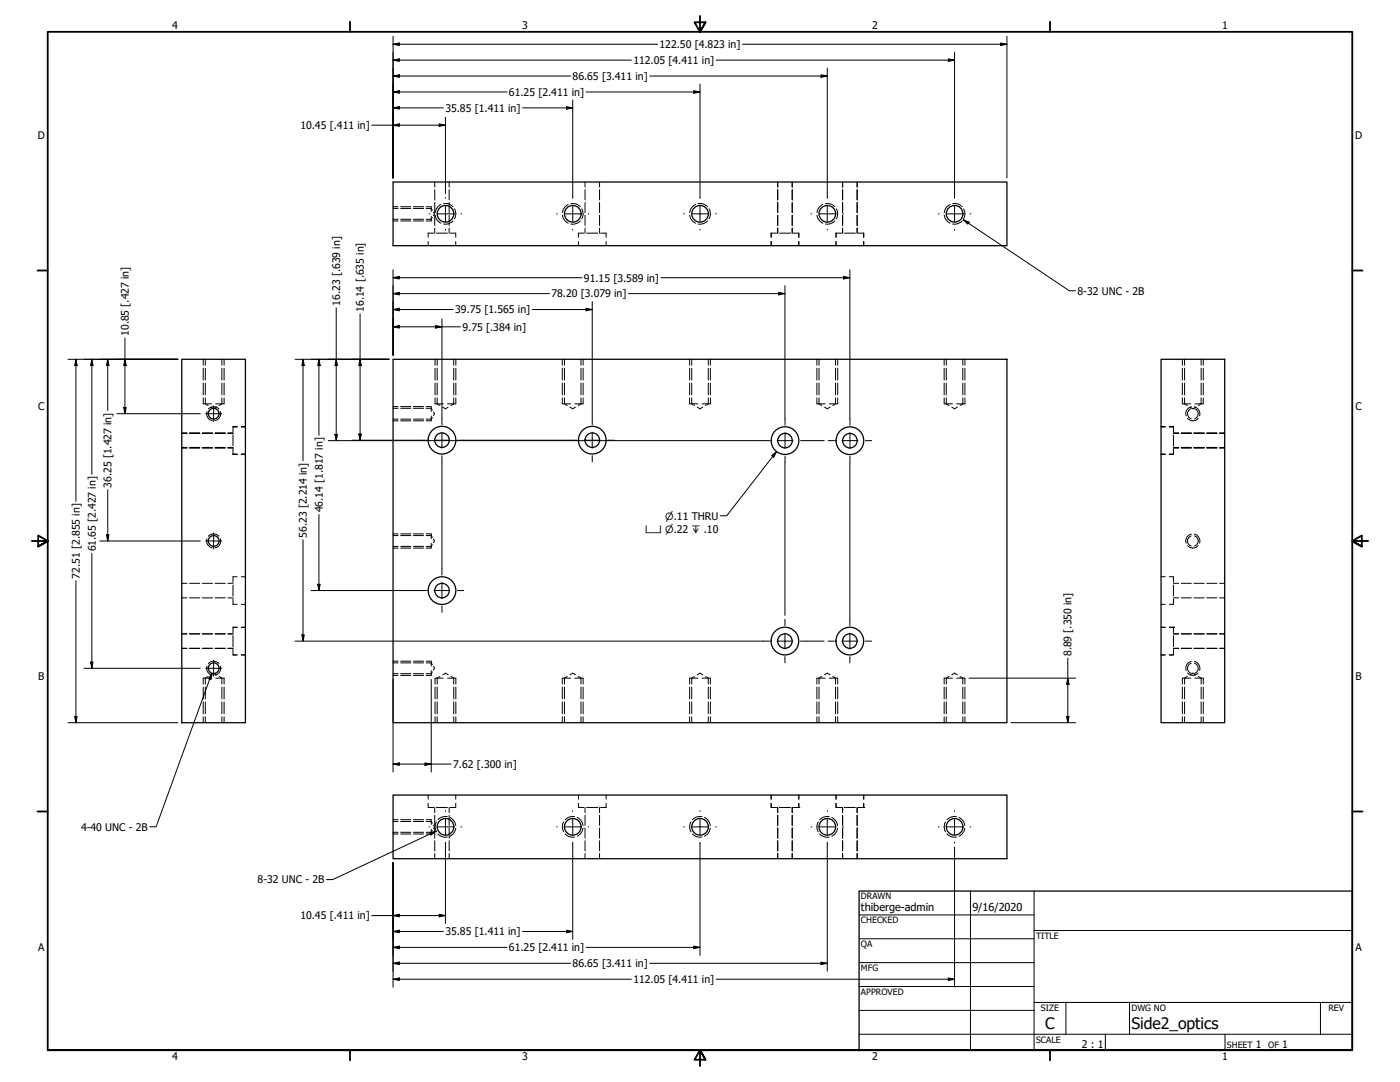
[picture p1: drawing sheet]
<svg xmlns="http://www.w3.org/2000/svg" width="559mm" height="432mm" viewBox="0 0 559 432" stroke-linecap="round" stroke-linejoin="round" font-family="sans-serif">
<!-- layer: Hidden (ANSI) -->
<g fill="none" stroke="#000" stroke-width=".4">
<path d="M173.5 72.6v2.1M173.5 75.7v4.1M179.3 72.6v2.1M179.3 75.7v4.1M233.5 72.6v2.1M233.5 75.7v4.1M239.3 72.6v2.1M239.3 75.7v4.1M310.4 72.6v2.1M310.4 75.7v4.1M316.2 72.6v2.1M316.2 75.7v4.1"/>
<path d="M336.3 72.6v2.1M336.3 75.7v4.1M342.1 72.6v2.1M342.1 75.7v4.1M156.9 87.5h2M156.9 83.2h2M159.9 87.5h4.1M159.9 83.2h4.1M165 87.5h4.1M165 83.2h4.1M170.1 83.2h2l.5 .7M170.9 96.4v1.6"/>
<path d="M172.1 82.5v1.9M172.1 86.3v1.9M172.6 86.8l-.5 .7h-2M173 84.6l.4 .7-.4 .8M173.1 93h-2.2v1.7M173.5 80.8v4.1M173.5 85.9v4.1M173.5 91v2M174.2 93h4.4M179.3 80.8v4.1M179.3 85.9v4.1M179.3 91v2"/>
<path d="M179.7 93h2.2v1.7M181.9 96.4v1.6M230.9 96.4v1.6M233.1 93h-2.2v1.7M233.5 80.8v4.1M233.5 85.9v4.1M233.5 91v2M234.2 93h4.4M239.3 80.8v4.1M239.3 85.9v4.1M239.3 91v2M239.7 93h2.2v1.7"/>
<path d="M241.9 96.4v1.6M307.8 96.4v1.6M307.8 93v1.7M310 93h-2.2v1.7M310.4 80.8v4.1M310.4 85.9v4.1M310.4 91v2M311.1 93h4.5M316.2 80.8v4.1M316.2 85.9v4.1M316.2 91v2M316.7 93h2.2l-.1 1.7"/>
<path d="M318.8 96.4v1.6M333.7 96.4v1.6M333.8 93l-.1 1.7M333.8 93h2.2M333.8 93v1.7M333.8 96.4v1.6M336.3 80.8v4.1M336.3 85.9v4.1M336.3 91v2M337.1 93h4.4M342.1 80.8v4.1M342.1 85.9v4.1"/>
<path d="M342.1 91v2M342.6 93h2.2l-.1 1.7M344.7 96.4v1.6M82 143.4v2.4M82 146.9v4.8M82 152.9v4.7M82 158.8v2.4l1.1 .6M88.6 143.4v2.4M88.6 146.9v4.8M88.6 152.9v4.7M88.6 158.8v2.4l-1.1 .6M174.5 143.4v2.4"/>
<path d="M174.5 146.9v4.8M174.5 152.9v4.7M174.5 158.8v2.4l1.1 .6M181.1 143.4v2.4M181.1 146.9v4.8M181.1 152.9v4.7M181.1 158.8v2.4l-1.1 .6M225.3 143.4v2.4M225.3 146.9v4.8M225.3 152.9v4.7M225.3 158.8v2.4l1.1 .6M231.9 143.4v2.4"/>
<path d="M231.9 146.9v4.8M231.9 152.9v4.7M231.9 158.8v2.4l-1.1 .6M276.1 143.4v2.4M276.1 146.9v4.8M276.1 152.9v4.7M276.1 158.8v2.4l1.1 .6M282.7 143.4v2.4M282.7 146.9v4.8M282.7 152.9v4.7M282.7 158.8v2.4l-1.1 .6M326.9 143.4v2.4"/>
<path d="M326.9 146.9v4.8M326.9 152.9v4.7M326.9 158.8v2.4l1.1 .6M333.5 143.4v2.4M333.5 146.9v4.8M333.5 152.9v4.7M333.5 158.8v2.4l-1.1 .6M377.7 143.4v2.4M377.7 146.9v4.8M377.7 152.9v4.7M377.7 158.8v2.4l1.1 .6M384.3 143.4v2.4"/>
<path d="M384.3 146.9v4.8M384.3 152.9v4.7M384.3 158.8v2.4l-1.1 .6M472.8 143.4v2.4M472.8 146.9v4.8M472.8 152.9v4.7M472.8 158.8v2.4l1.1 .6M479.4 143.4v2.4M479.4 146.9v4.8M479.4 152.9v4.7M479.4 158.8v2.4l-1.1 .6M72.6 178.7h2"/>
<path d="M72.6 172.9h2M72.6 178.6h2M72.6 172.8h2M72.6 178.8h2M75.6 178.7h4.1M75.6 172.9h4.1M75.6 178.6h4.1M75.6 172.8h4.1M75.6 178.8h4.1M80.7 178.7h4.1M80.7 172.9h4.1M80.7 178.6h4.1"/>
<path d="M80.7 172.8h4.1M80.7 178.8h4.1M81.1 161.2h3.4M84.2 162.5l1.1 .7 1.1-.7M85.9 178.7h4M85.9 172.9h4M85.9 178.6h4M85.9 172.8h4M85.9 178.8h4M86.1 161.2h3.4M91 178.7h2M91 172.9h2"/>
<path d="M91 178.6h2M91 172.8h2M91 178.8h2M93 179v2.4h1.7M93 170.3h1.7M93 173.5v4.4M94.7 170.2h-1.7v2.2M96.3 170.3h1.7M96.3 170.2h1.7M156.9 167.3h2M156.9 162.9h2M159.9 167.3h4.1"/>
<path d="M159.9 162.9h4.1M165 167.3h4.1M165 162.9h4.1M170.1 162.9h2l.5 .8M172.1 162.3v1.9M172.1 166v1.9M172.6 166.5l-.5 .8h-2M173 164.4l.4 .7-.4 .7M173.7 161.2h3.3M176.7 162.5l1.1 .7 1.1-.7M178.6 161.2h3.3M224.5 161.2h3.3"/>
<path d="M227.5 162.5l1.1 .7 1.1-.7M229.4 161.2h3.3M275.3 161.2h3.3M278.3 162.5l1.1 .7 1.1-.7M280.2 161.2h3.3M326.1 161.2h3.3M329.1 162.5l1.1 .7 1.1-.7M331 161.2h3.3M376.9 161.2h3.3M379.9 162.5l1.1 .7 1.1-.7M381.8 161.2h3.3M463.4 170.3h1.7"/>
<path d="M463.4 170.2h1.7M466.7 170.2h1.7v2.4M466.7 170.3h1.7M468.4 173.7v4.4M468.4 179.2v2.2h-1.7M468.4 178.7h2.1M468.4 172.9h2.1M468.4 178.6h2.1M468.4 172.8h2.1M468.4 178.8h2.1M471.5 178.7h4M471.5 172.9h4"/>
<path d="M471.5 178.6h4M471.5 172.8h4M471.5 178.8h4M471.9 161.2h3.4M475 162.5l1.1 .7 1.1-.7M475.4 163.1a2.07 2.07 0 0 0-1.4 2 2.07 2.07 0 0 0 1.4 2M476.5 178.7h4.2M476.5 172.9h4.2M476.5 178.6h4.2M476.5 172.8h4.2M476.5 178.8h4.2M476.8 163.1a2.13 2.13 0 0 1 1.5 2 2.13 2.13 0 0 1-1.5 2"/>
<path d="M476.9 161.2h3.4M481.7 178.7h4M481.7 172.9h4M481.7 178.6h4M481.7 172.8h4M481.7 178.8h4M486.8 178.7h2M486.8 172.9h2M486.8 178.6h2M486.8 172.8h2M486.8 178.8h2M93 181.2h1.7"/>
<path d="M96.3 181.4h1.7M96.3 181.2h1.7M463.4 181.4h1.7M463.4 181.2h1.7M466.7 181.2h1.7M156.9 218.1h2M156.9 213.7h2M159.9 218.1h4.1M159.9 213.7h4.1M165 218.1h4.1M165 213.7h4.1M170.1 213.7h2l.5 .8"/>
<path d="M172.1 213.1v1.9M172.1 216.8v1.9M172.6 217.3l-.5 .8h-2M173 215.2l.4 .7-.4 .7M475.4 213.9a2.07 2.07 0 0 0-1.4 2 2.07 2.07 0 0 0 1.4 2M476.8 213.9a2.13 2.13 0 0 1 1.5 2 2.13 2.13 0 0 1-1.5 2M72.6 238.6h2M72.6 232.8h2M75.6 238.6h4.1M75.6 232.8h4.1M80.7 238.6h4.1M80.7 232.8h4.1"/>
<path d="M85.9 238.6h4M85.9 232.8h4M91 238.6h2M91 232.8h2M93 239v2.2h1.7M93 233.5v4.4M94.7 230.2h-1.7v2.2M96.3 230.2h1.7M463.4 230.2h1.7M466.7 230.2h1.7v2.2M468.4 233.5v4.4M468.4 239v2.2h-1.7"/>
<path d="M468.4 238.6h2.1M468.4 232.8h2.1M471.5 238.6h4M471.5 232.8h4M476.5 238.6h4.2M476.5 232.8h4.2M481.7 238.6h4M481.7 232.8h4M486.8 238.6h2M486.8 232.8h2M72.6 258.7h2M72.6 252.9h2"/>
<path d="M75.6 258.7h4.1M75.6 252.9h4.1M80.7 258.7h4.1M80.7 252.9h4.1M85.9 258.7h4M85.9 252.9h4M91 258.7h2M91 252.9h2M93 259.2v2.2h1.7M93 253.6v4.5M94.7 250.3h-1.7v2.2M96.3 250.3h1.7"/>
<path d="M96.3 241.2h1.7M463.4 250.3h1.7M463.4 241.2h1.7M466.7 250.3l1.7 .1v2.2M468.4 253.7v4.4M468.4 259.2v2.2h-1.7M468.4 258.7h2.1M468.4 252.9h2.1M471.5 258.7h4M471.5 252.9h4M476.5 258.7h4.2M476.5 252.9h4.2"/>
<path d="M481.7 258.7h4M481.7 252.9h4M486.8 258.7h2M486.8 252.9h2M81.1 270.6h3.4M82 274.2v4.7M83.1 270l-1.1 .6v2.4M84.2 269.3l1.1-.7 1.1 .7M86.1 270.6h3.4M87.5 270l1.1 .6v2.4M88.6 274.2v4.7M96.3 261.4h1.7"/>
<path d="M156.9 268.9h2M156.9 264.5h2M159.9 268.9h4.1M159.9 264.5h4.1M165 268.9h4.1M165 264.5h4.1M170.1 264.5h2l.5 .8M172.1 263.9v1.9M172.1 267.6v1.9M172.6 268.1l-.5 .8h-2M173 266l.4 .7-.4 .7M173.7 270.6h3.3"/>
<path d="M174.5 274.2v4.7M175.6 270l-1.1 .6v2.4M176.7 269.3l1.1-.7 1.1 .7M178.6 270.6h3.3M180 270l1.1 .6v2.4M181.1 274.2v4.7M224.5 270.6h3.3M225.3 274.2v4.7M226.4 270l-1.1 .6v2.4M227.5 269.3l1.1-.7 1.1 .7M229.4 270.6h3.3M230.8 270l1.1 .6v2.4"/>
<path d="M231.9 274.2v4.7M275.3 270.6h3.3M276.1 274.2v4.7M277.2 270l-1.1 .6v2.4M278.3 269.3l1.1-.7 1.1 .7M280.2 270.6h3.3M281.6 270l1.1 .6v2.4M282.7 274.2v4.7M326.1 270.6h3.3M326.9 274.2v4.7M328 270l-1.1 .6v2.4M329.1 269.3l1.1-.7 1.1 .7"/>
<path d="M331 270.6h3.3M332.4 270l1.1 .6v2.4M333.5 274.2v4.7M376.9 270.6h3.3M377.7 274.2v4.7M378.8 270l-1.1 .6v2.4M379.9 269.3l1.1-.7 1.1 .7M381.8 270.6h3.3M383.2 270l1.1 .6v2.4M384.3 274.2v4.7M463.4 261.4h1.7M471.9 270.6h3.4"/>
<path d="M472.8 274.2v4.7M473.9 270l-1.1 .6v2.4M475 269.3l1.1-.7 1.1 .7M475.4 264.7a2.07 2.07 0 0 0-1.4 2 2.07 2.07 0 0 0 1.4 2M476.8 264.7a2.13 2.13 0 0 1 1.5 2 2.13 2.13 0 0 1-1.5 2M476.9 270.6h3.4M478.3 270l1.1 .6v2.4M479.4 274.2v4.7M82 280.1v4.8M82 286v2.4M88.6 280.1v4.8M88.6 286v2.4"/>
<path d="M174.5 280.1v4.8M174.5 286v2.4M181.1 280.1v4.8M181.1 286v2.4M225.3 280.1v4.8M225.3 286v2.4M231.9 280.1v4.8M231.9 286v2.4M276.1 280.1v4.8M276.1 286v2.4M282.7 280.1v4.8M282.7 286v2.4"/>
<path d="M326.9 280.1v4.8M326.9 286v2.4M333.5 280.1v4.8M333.5 286v2.4M377.7 280.1v4.8M377.7 286v2.4M384.3 280.1v4.8M384.3 286v2.4M472.8 280.1v4.8M472.8 286v2.4M479.4 280.1v4.8M479.4 286v2.4"/>
<path d="M170.9 317.3v1.6M181.9 317.3v1.6M230.9 317.3v1.6M241.9 317.3v1.6M307.8 317.3v1.6M318.8 317.3v1.6M333.7 317.3v1.6M333.8 317.3v1.6M344.7 317.3v1.6M156.9 332.1h2M156.9 327.8h2M159.9 332.1h4.1"/>
<path d="M159.9 327.8h4.1M165 332.1h4.1M165 327.8h4.1M170.1 327.8h2l.5 .7M170.9 320.6v1.6h2.2M172.1 327.1v1.9M172.1 330.9v1.9M172.6 331.4l-.5 .7h-2M173 329.3l.4 .7-.4 .7M173.5 322.2v2.1M173.5 325.3v4.1M173.5 330.4v4.1"/>
<path d="M173.5 335.5v4.1M174.2 322.2h4.4M179.3 322.2v2.1M179.3 325.3v4.1M179.3 330.4v4.1M179.3 335.5v4.1M181.9 320.6v1.6h-2.2M230.9 320.6v1.6h2.2M233.5 322.2v2.1M233.5 325.3v4.1M233.5 330.4v4.1M233.5 335.5v4.1"/>
<path d="M234.2 322.2h4.4M239.3 322.2v2.1M239.3 325.3v4.1M239.3 330.4v4.1M239.3 335.5v4.1M241.9 320.6v1.6h-2.2M307.8 320.6v1.6h2.2M307.8 320.6v1.6M310.4 322.2v2.1M310.4 325.3v4.1M310.4 330.4v4.1M310.4 335.5v4.1"/>
<path d="M311.1 322.2h4.4M316.2 322.2v2.1M316.2 325.3v4.1M316.2 330.4v4.1M316.2 335.5v4.1M318.8 320.6v1.6h-2.2M333.7 320.6v1.6h2.2M333.8 320.6v1.6M336.3 322.2v2.1M336.3 325.3v4.1M336.3 330.4v4.1M336.3 335.5v4.1"/>
<path d="M337 322.2h4.4M342.1 322.2v2.1M342.1 325.3v4.1M342.1 330.4v4.1M342.1 335.5v4.1M344.7 320.6v1.6h-2.2M173.5 340.6v2.1M179.3 340.6v2.1M233.5 340.6v2.1M239.3 340.6v2.1M310.4 340.6v2.1M316.2 340.6v2.1"/>
<path d="M336.3 340.6v2.1M342.1 340.6v2.1"/>
</g>
<!-- layer: Hidden Narrow (ANSI) -->
<g fill="none" stroke="#000" stroke-width=".4">
<path d="M156.9 88.2h2M156.9 82.5h2M159.9 88.2h4.1M159.9 82.5h4.1M165 88.2h4.1M165 82.5h4.1M170.1 88.2h2M170.1 82.5h2M173.7 85.9a3.8 3.8 0 0 0 2.3 3.2M176 81.6a3.9 3.9 0 0 0-2.3 3.2M177 81.3a3.8 3.8 0 0 1 3.8 1.2M180.8 88.1a3.9 3.9 0 0 1-3.8 1.3"/>
<path d="M181.4 83.4a3.9 3.9 0 0 1 0 3.9M224.5 85.9a3.8 3.8 0 0 0 2.3 3.2M226.8 81.6a3.9 3.9 0 0 0-2.3 3.2M227.8 81.3a3.8 3.8 0 0 1 3.8 1.2M231.6 88.1a3.9 3.9 0 0 1-3.8 1.3M232.2 83.4a3.9 3.9 0 0 1 0 3.9M275.3 85.9a3.8 3.8 0 0 0 2.3 3.2M277.6 81.6a3.9 3.9 0 0 0-2.3 3.2M278.6 81.3a3.8 3.8 0 0 1 3.8 1.2M282.4 88.1a3.9 3.9 0 0 1-3.8 1.3M283 83.4a3.9 3.9 0 0 1 0 3.9M326.1 85.9a3.8 3.8 0 0 0 2.3 3.2"/>
<path d="M328.4 81.6a3.9 3.9 0 0 0-2.3 3.2M329.4 81.3a3.8 3.8 0 0 1 3.8 1.2M333.2 88.1a3.9 3.9 0 0 1-3.8 1.3M333.8 83.4a3.9 3.9 0 0 1 0 3.9M376.9 85.9a3.8 3.8 0 0 0 2.3 3.2M379.2 81.6a3.9 3.9 0 0 0-2.3 3.2M380.2 81.3a3.8 3.8 0 0 1 3.8 1.2M384 88.1a3.9 3.9 0 0 1-3.8 1.3M384.6 83.4a3.9 3.9 0 0 1 0 3.9M81.1 143.4v2.4M81.1 146.9v4.8M81.1 152.9v4.7"/>
<path d="M81.1 158.8v2.4M89.5 143.4v2.4M89.5 146.9v4.8M89.5 152.9v4.7M89.5 158.8v2.4M173.7 143.4v2.4M173.7 146.9v4.8M173.7 152.9v4.7M173.7 158.8v2.4M181.9 143.4v2.4M181.9 146.9v4.8M181.9 152.9v4.7"/>
<path d="M181.9 158.8v2.4M224.5 143.4v2.4M224.5 146.9v4.8M224.5 152.9v4.7M224.5 158.8v2.4M232.7 143.4v2.4M232.7 146.9v4.8M232.7 152.9v4.7M232.7 158.8v2.4M275.3 143.4v2.4M275.3 146.9v4.8M275.3 152.9v4.7"/>
<path d="M275.3 158.8v2.4M283.5 143.4v2.4M283.5 146.9v4.8M283.5 152.9v4.7M283.5 158.8v2.4M326.1 143.4v2.4M326.1 146.9v4.8M326.1 152.9v4.7M326.1 158.8v2.4M334.3 143.4v2.4M334.3 146.9v4.8M334.3 152.9v4.7"/>
<path d="M334.3 158.8v2.4M376.9 143.4v2.4M376.9 146.9v4.8M376.9 152.9v4.7M376.9 158.8v2.4M385.1 143.4v2.4M385.1 146.9v4.8M385.1 152.9v4.7M385.1 158.8v2.4M471.9 143.4v2.4M471.9 146.9v4.8M471.9 152.9v4.7"/>
<path d="M471.9 158.8v2.4M480.3 143.4v2.4M480.3 146.9v4.8M480.3 152.9v4.7M480.3 158.8v2.4M82.6 164.3a2.7 2.7 0 0 0 2.1 3.6M83.2 163.2a2.74 2.74 0 0 1 4.2 0M87.9 164.3a2.7 2.7 0 0 1-2 3.6M156.9 167.9h2M156.9 162.3h2M159.9 167.9h4.1M159.9 162.3h4.1"/>
<path d="M165 167.9h4.1M165 162.3h4.1M170.1 167.9h2M170.1 162.3h2M474 167a2.7 2.7 0 0 0 4.2 0M475.5 162.3a2.73 2.73 0 0 0-2 3.6M476.7 162.3a2.8 2.8 0 0 1 2.1 3.6M82.6 215.1a2.7 2.7 0 0 0 2.1 3.6M83.2 214a2.74 2.74 0 0 1 4.2 0M87.9 215.1a2.7 2.7 0 0 1-2 3.6M156.9 218.7h2M156.9 213.1h2"/>
<path d="M159.9 218.7h4.1M159.9 213.1h4.1M165 218.7h4.1M165 213.1h4.1M170.1 218.7h2M170.1 213.1h2M474 217.8a2.7 2.7 0 0 0 4.2 0M475.5 213.1a2.73 2.73 0 0 0-2 3.6M476.7 213.1a2.8 2.8 0 0 1 2.1 3.6M81.1 270.6v2.4M81.1 274.2v4.7M82.6 265.9a2.7 2.7 0 0 0 2.1 3.6"/>
<path d="M83.2 264.8a2.74 2.74 0 0 1 4.2 0M87.9 265.9a2.7 2.7 0 0 1-2 3.6M89.5 270.6v2.4M89.5 274.2v4.7M156.9 269.5h2M156.9 263.9h2M159.9 269.5h4.1M159.9 263.9h4.1M165 269.5h4.1M165 263.9h4.1M170.1 269.5h2M170.1 263.9h2"/>
<path d="M173.7 270.6v2.4M173.7 274.2v4.7M181.9 270.6v2.4M181.9 274.2v4.7M224.5 270.6v2.4M224.5 274.2v4.7M232.7 270.6v2.4M232.7 274.2v4.7M275.3 270.6v2.4M275.3 274.2v4.7M283.5 270.6v2.4M283.5 274.2v4.7"/>
<path d="M326.1 270.6v2.4M326.1 274.2v4.7M334.3 270.6v2.4M334.3 274.2v4.7M376.9 270.6v2.4M376.9 274.2v4.7M385.1 270.6v2.4M385.1 274.2v4.7M471.9 270.6v2.4M471.9 274.2v4.7M474 268.6a2.7 2.7 0 0 0 4.2 0M475.5 263.9a2.73 2.73 0 0 0-2 3.6"/>
<path d="M476.7 263.9a2.8 2.8 0 0 1 2.1 3.6M480.3 270.6v2.4M480.3 274.2v4.7M81.1 280.1v4.8M81.1 286v2.4M89.5 280.1v4.8M89.5 286v2.4M173.7 280.1v4.8M173.7 286v2.4M181.9 280.1v4.8M181.9 286v2.4M224.5 280.1v4.8"/>
<path d="M224.5 286v2.4M232.7 280.1v4.8M232.7 286v2.4M275.3 280.1v4.8M275.3 286v2.4M283.5 280.1v4.8M283.5 286v2.4M326.1 280.1v4.8M326.1 286v2.4M334.3 280.1v4.8M334.3 286v2.4M376.9 280.1v4.8"/>
<path d="M376.9 286v2.4M385.1 280.1v4.8M385.1 286v2.4M471.9 280.1v4.8M471.9 286v2.4M480.3 280.1v4.8M480.3 286v2.4M156.9 332.8h2M156.9 327.1h2M159.9 332.8h4.1M159.9 327.1h4.1M165 332.8h4.1"/>
<path d="M165 327.1h4.1M170.1 332.8h2M170.1 327.1h2M174.2 328a3.9 3.9 0 0 0 0 4M174.8 332.8a3.9 3.9 0 0 0 3.8 1.3M178.6 325.9a3.9 3.9 0 0 0-3.8 1.3M179.6 326.2a4.1 4.1 0 0 1 2.3 3.2M181.9 330.5a3.9 3.9 0 0 1-2.3 3.2M225 328a3.9 3.9 0 0 0 0 4M225.6 332.8a3.9 3.9 0 0 0 3.8 1.3M229.4 325.9a3.9 3.9 0 0 0-3.8 1.3M230.4 326.2a4.1 4.1 0 0 1 2.3 3.2"/>
<path d="M232.7 330.5a3.9 3.9 0 0 1-2.3 3.2M275.8 328a3.9 3.9 0 0 0 0 4M276.4 332.8a3.9 3.9 0 0 0 3.8 1.3M280.2 325.9a3.9 3.9 0 0 0-3.8 1.3M281.2 326.2a4.1 4.1 0 0 1 2.3 3.2M283.5 330.5a3.9 3.9 0 0 1-2.3 3.2M326.6 328a3.9 3.9 0 0 0 0 4M327.2 332.8a3.9 3.9 0 0 0 3.8 1.3M331 325.9a3.9 3.9 0 0 0-3.8 1.3M332 326.2a4.1 4.1 0 0 1 2.3 3.2M334.3 330.5a3.9 3.9 0 0 1-2.3 3.2M377.4 328a3.9 3.9 0 0 0 0 4"/>
<path d="M378 332.8a3.9 3.9 0 0 0 3.8 1.3M381.8 325.9a3.9 3.9 0 0 0-3.8 1.3M382.8 326.2a4.1 4.1 0 0 1 2.3 3.2M385.1 330.5a3.9 3.9 0 0 1-2.3 3.2"/>
</g>
<!-- layer: Visible (ANSI) -->
<g fill="none" stroke="#000" stroke-width=".51">
<path d="M156.9 72.6h245v25.4h-245zM72.6 143.4h25.4v145h-25.4zM156.9 143.4h245v145h-245zM463.4 143.4h25.4v145h-25.4zM156.9 317.3h245v25.4h-245z"/>
<circle cx="177.8" cy="85.3" r="3.3"/>
<circle cx="228.6" cy="85.3" r="3.3"/>
<circle cx="279.4" cy="85.3" r="3.3"/>
<circle cx="330.2" cy="85.3" r="3.3"/>
<circle cx="381" cy="85.3" r="3.3"/>
<circle cx="85.3" cy="165.1" r="2.14"/>
<circle cx="176.4" cy="175.7" r="2.9"/>
<circle cx="176.4" cy="175.7" r="5.5"/>
<circle cx="236.4" cy="175.7" r="2.9"/>
<circle cx="236.4" cy="175.7" r="5.5"/>
<circle cx="313.3" cy="175.8" r="2.9"/>
<circle cx="313.3" cy="175.8" r="5.5"/>
<circle cx="339.2" cy="175.9" r="2.9"/>
<circle cx="339.2" cy="175.9" r="5.5"/>
<circle cx="85.3" cy="215.9" r="2.14"/>
<circle cx="176.4" cy="235.7" r="2.9"/>
<circle cx="176.4" cy="235.7" r="5.5"/>
<circle cx="313.3" cy="255.8" r="2.9"/>
<circle cx="313.3" cy="255.8" r="5.5"/>
<circle cx="339.2" cy="255.8" r="2.9"/>
<circle cx="339.2" cy="255.8" r="5.5"/>
<circle cx="85.3" cy="266.7" r="2.14"/>
<circle cx="177.8" cy="330" r="3.3"/>
<circle cx="228.6" cy="330" r="3.3"/>
<circle cx="279.4" cy="330" r="3.3"/>
<circle cx="330.2" cy="330" r="3.3"/>
<circle cx="381" cy="330" r="3.3"/>
</g>
<!-- layer: Hidden (ANSI) -->
<g fill="#000">
<circle cx="468.4" cy="170.3" r=".17"/>
<circle cx="93" cy="181.4" r=".17"/>
<circle cx="468.4" cy="250.3" r=".17"/>
<circle cx="468.4" cy="250.4" r=".17"/>
<circle cx="93" cy="261.4" r=".17"/>
<circle cx="318.9" cy="322.2" r=".17"/>
<circle cx="344.7" cy="322.2" r=".17"/>
<circle cx="344.8" cy="322.2" r=".17"/>
</g>
<!-- layer: Border (ANSI) -->
<g fill="none" stroke="#000" stroke-width=".72">
<path d="M139.7 8.6v4.1M279.4 6.3v6.4l-2.2-3.8h4.4l-2.2 3.8 2.2-3.8M419.1 8.6v4.1M15 107.9h4M539.8 107.9h4M12.7 215.9h6.3l-3.8-2.2v4.4l3.8-2.2-3.8 2.2M546.1 215.9h-6.3l3.8-2.2v4.4l-3.8-2.2 3.8 2.2M15 323.8h4M539.8 323.8h4M19 419.1v-406.4h520.8v406.4h-520.8h520.8M139.7 419.1v4.1M419.1 419.1v4.1"/>
<path d="M281.6 422.9l-2.2-3.8 2.2 3.8h-4.4l2.2-3.8v6.3"/>
</g>
<!-- layer: Title (ANSI) -->
<g fill="none" stroke="#000" stroke-width=".4">
<path d="M387.3 355.6v63.5M412.7 355.6v63.5M342.9 365.1h69.8M342.9 374.6h69.8M412.7 371.3h127.1M342.9 384.2h69.8M342.9 393.7h69.8M342.9 412.7h196.9M342.9 403.2h69.8M412.7 400h127.1M425.4 400v12.7M441.2 412.7v6.4"/>
<path d="M450.8 400v12.7M488.9 412.7v6.4M527 400v12.7"/>
</g>
<path d="M342.9 355.6h196.9v63.5h-196.9z" fill="none" stroke="#000" stroke-width=".51"/>
<!-- layer: Center Mark (ANSI) -->
<g fill="none" stroke="#000" stroke-width=".4">
<path d="M177.8 78.9v.3M228.6 78.9v.3M279.4 78.9v.3M330.2 78.9v.3M381 78.9v.3M171.3 85.3h.3M174.6 85.3h6.4M177.8 82.2v6.3M177.8 91.5v.3M184 85.3h.3M222.1 85.3h.3M225.4 85.3h6.4"/>
<path d="M228.6 82.2v6.3M228.6 91.5v.3M234.8 85.3h.3M272.9 85.3h.3M276.2 85.3h6.4M279.4 82.2v6.3M279.4 91.5v.3M285.6 85.3h.3M323.7 85.3h.3M327 85.3h6.4M330.2 82.2v6.3M330.2 91.5v.3"/>
<path d="M336.4 85.3h.3M374.5 85.3h.3M377.8 85.3h6.4M381 82.2v6.3M381 91.5v.3M387.2 85.3h.3M82.1 165.1h6.3M85.3 161.9v6.4M167.7 175.7h2.5M173.2 175.7h6.4M176.4 167v2.5M176.4 172.5v6.4"/>
<path d="M182.6 175.7h2.5M227.7 175.7h2.6M233.2 175.7h6.4M236.4 167v2.5M236.4 172.5v6.4M242.6 175.7h2.5M304.7 175.9h2.5M310.2 175.9h6.3M313.4 167.2v2.5M313.4 172.7v6.3M319.5 175.9h2.5M330.6 175.9h2.5"/>
<path d="M336.1 175.9h6.3M339.3 167.2v2.5M339.3 172.7v6.3M345.4 175.9h2.5M176.4 181.9v2.5M236.4 181.9v2.5M313.4 182v2.5M339.3 182v2.5M82.1 215.9h6.3M85.3 212.7v6.4M167.7 235.7h2.5M173.2 235.7h6.4"/>
<path d="M176.4 227v2.5M176.4 232.5v6.3M182.6 235.7h2.5M176.4 241.9v2.4M304.6 255.9h2.5M310.1 255.9h6.4M313.3 247.1v2.6M313.3 252.7v6.3M319.4 255.9h2.6M330.5 255.9h2.5M336 255.9h6.4M339.2 247.2v2.5"/>
<path d="M339.2 252.7v6.3M345.4 255.9h2.5M82.1 266.7h6.3M85.3 263.5v6.4M313.3 262v2.5M339.2 262v2.5M171.3 330h.3M174.6 330h6.4M177.8 323.5v.3M177.8 326.8v6.4M177.8 336.1v.4M184 330h.3"/>
<path d="M222.1 330h.3M225.4 330h6.4M228.6 323.5v.3M228.6 326.8v6.4M228.6 336.1v.4M234.8 330h.3M272.9 330h.3M276.2 330h6.4M279.4 323.5v.3M279.4 326.8v6.4M279.4 336.1v.4M285.6 330h.3"/>
<path d="M323.7 330h.3M327 330h6.4M330.2 323.5v.3M330.2 326.8v6.4M330.2 336.1v.4M336.4 330h.3M374.5 330h.3M377.8 330h6.4M381 323.5v.3M381 326.8v6.4M381 336.1v.4M387.2 330h.3"/>
</g>
<!-- layer: Dimension (ANSI) -->
<g fill="none" stroke="#000" stroke-width=".4">
<path d="M156.9 17.7l2.5-.6v1.1zM156.9 14.5v56.5M156.9 17.7h105.6M296.3 17.7h105.6M399.4 17.1l2.5 .6-2.5 .5zM401.9 14.5v56.5M156.9 36.7l2.5-.5v1zM156.9 30.4l2.5-.6v1.1zM156.9 24l2.5-.5v1zM156.9 36.7h45.5M156.9 30.4h70.9M156.9 24h95.1"/>
<path d="M228.6 39.9v39M233.9 36.7h45.5M259.3 30.4h70.9M276.9 36.2l2.5 .5-2.5 .5zM279.4 33.5v45.4M285.9 24h95.1M327.7 29.8l2.5 .6-2.5 .5zM330.2 27.2v51.7M378.5 23.5l2.5 .5-2.5 .5zM381 20.8v58.1M148.4 50h29.4M156.9 50l2.5-.6v1z"/>
<path d="M156.9 43.1l2.5-.6v1.1zM156.9 43.1h20.1M175.3 49.4l2.5 .6-2.5 .4zM177.8 46.8v30.5M208.5 43.1h20.1M226.1 42.5l2.5 .6-2.5 .5zM156.9 117.2l2.5-.5v1zM156.9 110.8l2.5-.5v1zM156.9 107.7v34.1M156.9 117.2h62.4M156.9 110.8h75.4M250.9 117.2h62.4"/>
<path d="M263.8 110.8h75.4M310.8 116.7l2.5 .5-2.5 .5zM313.3 114v53.2M336.7 110.3l2.5 .5-2.5 .5zM339.2 107.7v59.5M49.9 134.9v30.2M134.2 122.9v53M143.7 125.3v50.4M156.9 130.4l2.5-.5v1zM156.9 123.5l2.5-.5v1zM156.9 130.4h26.9M156.9 123.5h24"/>
<path d="M173.9 129.9l2.5 .5-2.5 .5zM176.4 127.3v39.7M212.4 123.5h24M233.9 123l2.5 .5-2.5 .5zM236.4 120.4v46.6M27.1 143.4h43.9M30.3 143.4l.5 2.5h-1zM30.3 143.4v56.7M36.7 143.4l.4 2.5h-.9zM36.7 143.4v45.9M43 143.4l.5 2.5h-1zM43 143.4v20.5"/>
<path d="M49.9 143.4l.5 2.5h-1zM117.8 143.4h37.5M120.9 143.4l.6 2.5h-1zM120.9 143.4v40.5M127.3 143.4l.5 2.5h-1zM127.3 143.4v30.3M134.2 143.4l.5 2.5h-1zM143.7 143.4l.5 2.5h-1zM46.7 165.1h33.3M49.4 162.6h1l-.5 2.5zM131 175.9h45.3M133.7 173.4h1l-.5 2.5z"/>
<path d="M140.5 175.7h27.2M143.2 173.2h1l-.5 2.5zM176.5 175.9h59.8M185.1 175.7h42.6M236.5 175.9h68.2M322 175.9h7M43 195.4v20.5M176.4 184.4v42.6M313.3 184.5v61.1M339.2 184.5v62.7M39.8 215.9h40.2M42.5 213.4h1l-.5 2.5z"/>
<path d="M120.9 215.4v40.5M127.3 205.3v30.4M30.3 231.7v56.7M36.7 220.8v45.9M124.1 235.7h43.6M126.8 233.2h1l-.5 2.5zM117.8 255.9h186.8M120.5 253.4h1l-.6 2.5zM322 255.9h6.9M33.5 266.7h46.5M36.2 264.2h.9l-.4 2.5zM156.9 271.1v37"/>
<path d="M172.1 271.1v37M386.8 270.6h42.6M426.2 270.6l.5 2.5h-1zM426.2 262.7v25.7M27.1 288.4h43.9M29.8 285.9h1l-.5 2.5zM403.5 288.4h25.9M425.7 285.9h1l-.5 2.5zM156.9 304.9l2.5-.4v.9zM156.9 304.9h23.2M169.6 304.5l2.5 .4-2.5 .5zM177.8 336.5v32.1"/>
<path d="M228.6 336.5v38.4M279.4 336.5v44.8M330.2 336.5v51.1M381 338v56M156.9 344.3v49.7M148.4 365.4h29.4M156.9 365.4l2.5-.5v1zM156.9 371.7l2.5-.5v1zM156.9 378.1l2.5-.5v1zM156.9 371.7h20.1M156.9 378.1h45.5M175.3 364.9l2.5 .5-2.5 .5z"/>
<path d="M208.5 371.7h20.1M226.1 371.2l2.5 .5-2.5 .5zM233.9 378.1h45.5M276.9 377.6l2.5 .5-2.5 .5zM156.9 384.4l2.5-.5v1zM156.9 390.8l2.5-.5v1zM156.9 384.4h70.9M156.9 390.8h95.1M259.3 384.4h70.9M285.9 390.8h95.1M327.7 383.9l2.5 .5-2.5 .5zM378.5 390.3l2.5 .5-2.5 .5z"/>
</g>
<g fill="#000">
<path d="M156.9 17.7l2.5-.6v1.1z" fill-rule="evenodd"/>
<path d="M399.4 17.1l2.5 .6-2.5 .5z" fill-rule="evenodd"/>
<path d="M156.9 36.7l2.5-.5v1z" fill-rule="evenodd"/>
<path d="M156.9 30.4l2.5-.6v1.1z" fill-rule="evenodd"/>
<path d="M156.9 24l2.5-.5v1z" fill-rule="evenodd"/>
<path d="M276.9 36.2l2.5 .5-2.5 .5z" fill-rule="evenodd"/>
<path d="M327.7 29.8l2.5 .6-2.5 .5z" fill-rule="evenodd"/>
<path d="M378.5 23.5l2.5 .5-2.5 .5z" fill-rule="evenodd"/>
<path d="M156.9 50l2.5-.6v1z" fill-rule="evenodd"/>
<path d="M156.9 43.1l2.5-.6v1.1z" fill-rule="evenodd"/>
<path d="M175.3 49.4l2.5 .6-2.5 .4z" fill-rule="evenodd"/>
<path d="M226.1 42.5l2.5 .6-2.5 .5z" fill-rule="evenodd"/>
<path d="M156.9 117.2l2.5-.5v1z" fill-rule="evenodd"/>
<path d="M156.9 110.8l2.5-.5v1z" fill-rule="evenodd"/>
<path d="M310.8 116.7l2.5 .5-2.5 .5z" fill-rule="evenodd"/>
<path d="M336.7 110.3l2.5 .5-2.5 .5z" fill-rule="evenodd"/>
<path d="M156.9 130.4l2.5-.5v1z" fill-rule="evenodd"/>
<path d="M156.9 123.5l2.5-.5v1z" fill-rule="evenodd"/>
<path d="M173.9 129.9l2.5 .5-2.5 .5z" fill-rule="evenodd"/>
<path d="M233.9 123l2.5 .5-2.5 .5z" fill-rule="evenodd"/>
<path d="M30.3 143.4l.5 2.5h-1z" fill-rule="evenodd"/>
<path d="M36.7 143.4l.4 2.5h-.9z" fill-rule="evenodd"/>
<path d="M43 143.4l.5 2.5h-1z" fill-rule="evenodd"/>
<path d="M49.9 143.4l.5 2.5h-1z" fill-rule="evenodd"/>
<path d="M120.9 143.4l.6 2.5h-1z" fill-rule="evenodd"/>
<path d="M127.3 143.4l.5 2.5h-1z" fill-rule="evenodd"/>
<path d="M134.2 143.4l.5 2.5h-1z" fill-rule="evenodd"/>
<path d="M143.7 143.4l.5 2.5h-1z" fill-rule="evenodd"/>
<path d="M49.4 162.6h1l-.5 2.5z" fill-rule="evenodd"/>
<path d="M133.7 173.4h1l-.5 2.5z" fill-rule="evenodd"/>
<path d="M143.2 173.2h1l-.5 2.5z" fill-rule="evenodd"/>
<path d="M42.5 213.4h1l-.5 2.5z" fill-rule="evenodd"/>
<path d="M126.8 233.2h1l-.5 2.5z" fill-rule="evenodd"/>
<path d="M120.5 253.4h1l-.6 2.5z" fill-rule="evenodd"/>
<path d="M36.2 264.2h.9l-.4 2.5z" fill-rule="evenodd"/>
<path d="M426.2 270.6l.5 2.5h-1z" fill-rule="evenodd"/>
<path d="M29.8 285.9h1l-.5 2.5z" fill-rule="evenodd"/>
<path d="M425.7 285.9h1l-.5 2.5z" fill-rule="evenodd"/>
<path d="M156.9 304.9l2.5-.4v.9z" fill-rule="evenodd"/>
<path d="M169.6 304.5l2.5 .4-2.5 .5z" fill-rule="evenodd"/>
<path d="M156.9 365.4l2.5-.5v1z" fill-rule="evenodd"/>
<path d="M156.9 371.7l2.5-.5v1z" fill-rule="evenodd"/>
<path d="M156.9 378.1l2.5-.5v1z" fill-rule="evenodd"/>
<path d="M175.3 364.9l2.5 .5-2.5 .5z" fill-rule="evenodd"/>
<path d="M226.1 371.2l2.5 .5-2.5 .5z" fill-rule="evenodd"/>
<path d="M276.9 377.6l2.5 .5-2.5 .5z" fill-rule="evenodd"/>
<path d="M156.9 384.4l2.5-.5v1z" fill-rule="evenodd"/>
<path d="M156.9 390.8l2.5-.5v1z" fill-rule="evenodd"/>
<path d="M327.7 383.9l2.5 .5-2.5 .5z" fill-rule="evenodd"/>
<path d="M378.5 390.3l2.5 .5-2.5 .5z" fill-rule="evenodd"/>
</g>
<!-- layer: Symbol (ANSI) -->
<path d="M384.5 87.7l2.3 .9-.6 .9zM384.5 87.7l42.3 28.3h2.5M308 181.9l2-1.7-1.2 2.3zM310 180.2l-19.9 25.6h-2.6M84.5 268.7l-.3 2.5-1-.3zM84.5 268.7l-22.2 61.2h-2.5M171.5 332.4l2.5-.7-2 1.5zM174 331.7l-41.2 19.3h-2.5" fill="none" stroke="#000" stroke-width=".4"/>
<g fill="#000">
<path d="M384.5 87.7l2.3 .9-.6 .9z" fill-rule="evenodd"/>
<path d="M308 181.9l2-1.7-1.2 2.3z" fill-rule="evenodd"/>
<path d="M84.5 268.7l-.3 2.5-1-.3z" fill-rule="evenodd"/>
<path d="M171.5 332.4l2.5-.7-2 1.5z" fill-rule="evenodd"/>
</g>
<g font-size="6.3">
<text x="417.2" y="410.6">C</text>
<text x="451.6" y="410.7">Side2_optics</text>
</g>
<g font-size="4.4">
<text x="343.7" y="363.5">thiberge-admin</text>
<text x="388.1" y="363.7">9/16/2020</text>
</g>
<g font-size="4.2">
<text x="68.7" y="11.7">4</text>
<text x="208.4" y="11.7">3</text>
<text x="348.1" y="11.7">2</text>
<text x="487.8" y="11.7">1</text>
<text x="263.3" y="19.2">122.50 [4.823 in]</text>
<text x="252.8" y="25.5">112.05 [4.411 in]</text>
<text x="228.6" y="31.9">86.65 [3.411 in]</text>
<text x="203.2" y="38.2">61.25 [2.411 in]</text>
<text x="177.8" y="44.6">35.85 [1.411 in]</text>
<text x="119.9" y="51.5">10.45 [.411 in]</text>
<text x="15.1" y="55.5">D</text>
<text x="540.9" y="55.5">D</text>
<text x="233.1" y="112.4">91.15 [3.589 in]</text>
<text x="220.1" y="118.7">78.20 [3.079 in]</text>
<text x="430.1" y="117.6">8-32 UNC - 2B</text>
<text x="135.7" y="122" transform="rotate(-90 135.7 122)">16.23 [.639 in]</text>
<text x="145.2" y="124.5" transform="rotate(-90 145.2 124.5)">16.14 [.635 in]</text>
<text x="181.7" y="125.1">39.75 [1.565 in]</text>
<text x="184.6" y="132">9.75 [.384 in]</text>
<text x="51.4" y="134.1" transform="rotate(-90 51.4 134.1)">10.85 [.427 in]</text>
<text x="15.2" y="163.4">C</text>
<text x="541" y="163.4">C</text>
<text x="44.5" y="194.6" transform="rotate(-90 44.5 194.6)">36.25 [1.427 in]</text>
<text x="128.8" y="204.5" transform="rotate(-90 128.8 204.5)">46.14 [1.817 in]</text>
<text x="122.5" y="214.6" transform="rotate(-90 122.5 214.6)">56.23 [2.214 in]</text>
<text x="38.2" y="220" transform="rotate(-90 38.2 220)">61.65 [2.427 in]</text>
<text x="31.8" y="230.9" transform="rotate(-90 31.8 230.9)">72.51 [2.855 in]</text>
<text x="427.7" y="261.9" transform="rotate(-90 427.7 261.9)">8.89 [.350 in]</text>
<text x="15.3" y="271.4">B</text>
<text x="541.1" y="271.4">B</text>
<text x="180.9" y="306.5">7.62 [.300 in]</text>
<text x="32.3" y="331.5">4-40 UNC - 2B</text>
<text x="102.8" y="352.6">8-32 UNC - 2B</text>
<text x="119.9" y="366.9">10.45 [.411 in]</text>
<text x="177.8" y="373.3">35.85 [1.411 in]</text>
<text x="15.2" y="379.3">A</text>
<text x="203.2" y="379.6">61.25 [2.411 in]</text>
<text x="541" y="379.3">A</text>
<text x="228.6" y="386">86.65 [3.411 in]</text>
<text x="252.8" y="392.3">112.05 [4.411 in]</text>
<text x="431.8" y="418.3">2 : 1</text>
<text x="501.3" y="418.3">1</text>
<text x="511.8" y="418.3">1</text>
<text x="68.7" y="423.2">4</text>
<text x="208.4" y="423.2">3</text>
<text x="348.1" y="423.2">2</text>
<text x="487.8" y="423.2">1</text>
</g>
<g font-size="4">
<text x="265.6" y="207.3">⌀.11 THRU</text>
<text x="257.6" y="212.7">⌴ ⌀.22 ↧ .10</text>
</g>
<g font-size="3.5">
<text x="343.7" y="358.9">DRAWN</text>
<text x="343.7" y="368.5">CHECKED</text>
<text x="343.7" y="378">QA</text>
<text x="413.5" y="374.6">TITLE</text>
<text x="343.7" y="387.5">MFG</text>
<text x="343.7" y="397">APPROVED</text>
<text x="415.5" y="403.4">SIZE</text>
<text x="451.6" y="403.4">DWG NO</text>
<text x="530.3" y="403.4">REV</text>
<text x="413.5" y="416.1">SCALE</text>
<text x="489.7" y="418.3">SHEET</text>
<text x="506.2" y="418.3">OF</text>
</g>
</svg>
